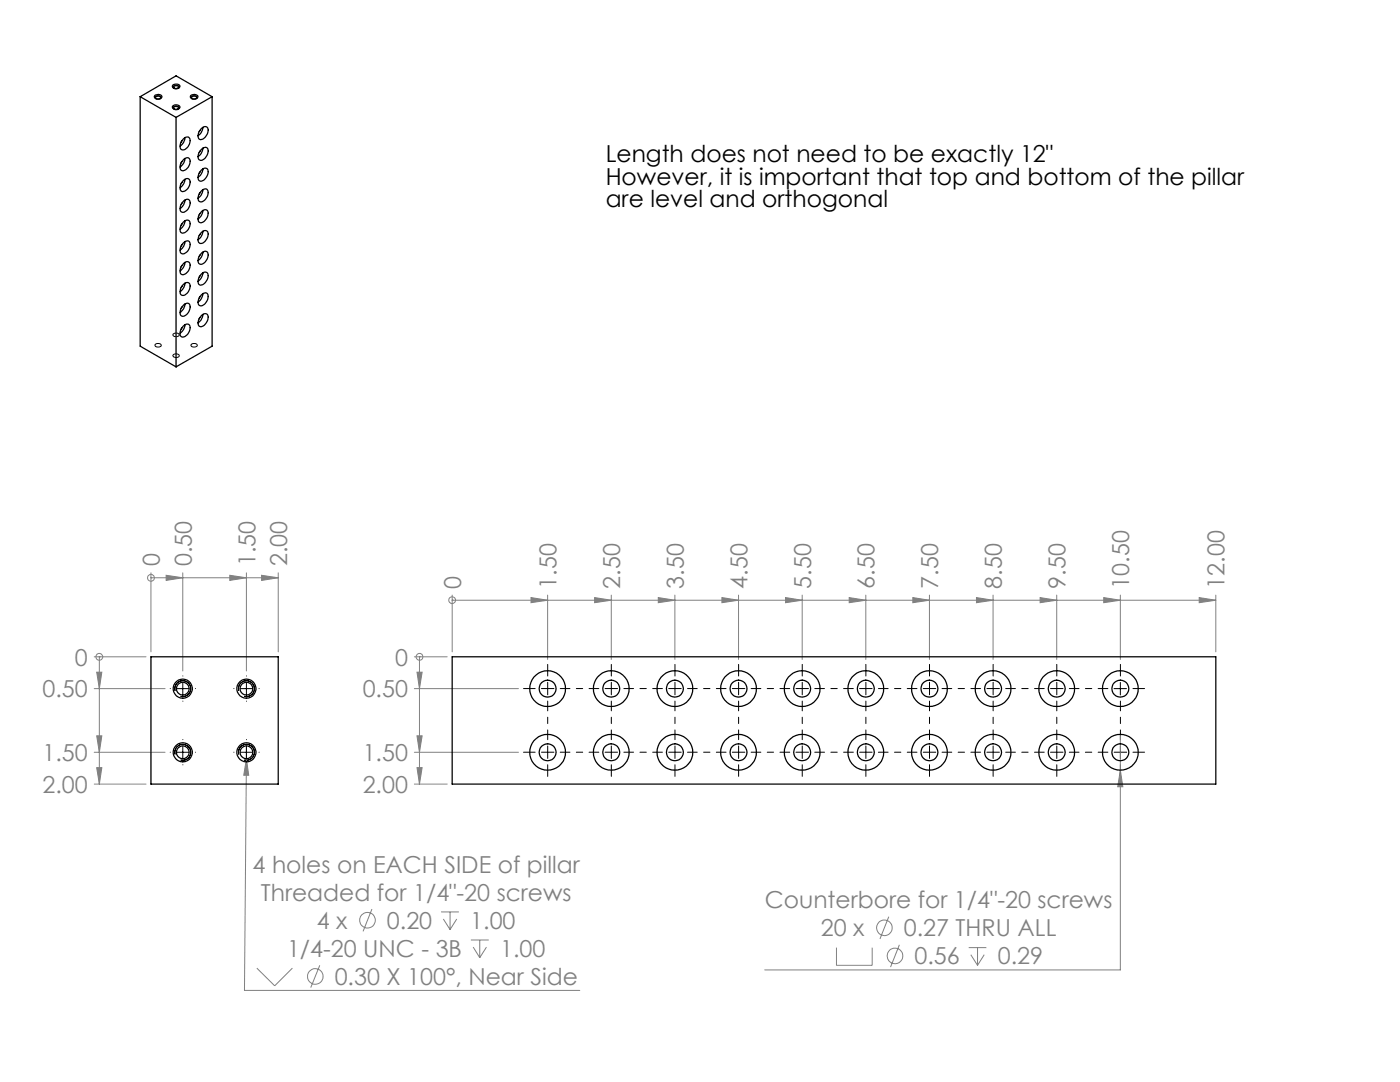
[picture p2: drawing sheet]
<svg xmlns="http://www.w3.org/2000/svg" width="279mm" height="216mm" viewBox="0 0 279 216" stroke-linecap="round" stroke-linejoin="round" font-family="sans-serif">
<g fill="none" stroke="#808080" stroke-width=".2">
<path d="M30.1 115.3h.1M30.1 114.3v15.8M30.1 115.3h25.4M33.2 114.8l3.3 .5-3.3 .5zM36.5 114.3v19.6M45.9 114.8l3.3 .5-3.3 .5zM49.2 114.3v19.6M52.2 114.8l3.3 .5-3.3 .5zM55.5 114.3v15.8M90.2 119.8h.1M90.2 118.7v11.4M90.2 119.8h152.4"/>
<path d="M106 119.2l3.3 .6-3.3 .5zM109.3 118.7v12.9M118.7 119.2l3.3 .6-3.3 .5zM122 118.7v12.9M131.4 119.2l3.3 .6-3.3 .5zM134.7 118.7v12.9M144.1 119.2l3.3 .6-3.3 .5zM147.4 118.7v12.9M156.8 119.2l3.3 .6-3.3 .5zM160.1 118.7v12.9M169.5 119.2l3.3 .6-3.3 .5zM172.8 118.7v12.9"/>
<path d="M182.2 119.2l3.3 .6-3.3 .5zM185.5 118.7v12.9M194.9 119.2l3.3 .6-3.3 .5zM198.2 118.7v12.9M207.6 119.2l3.3 .6-3.3 .5zM210.9 118.7v12.9M220.3 119.2l3.3 .6-3.3 .5zM223.6 118.7v12.9M239.3 119.2l3.3 .6-3.3 .5zM242.6 118.7v11.4M18.8 131.1h10.3M18.8 137.4h14.1"/>
<path d="M19.3 134.1h1l-.5 3.3zM19.8 131.1v25.4M19.8 131.1h.1M82.7 131.1h6.6M82.7 137.4h20.8M83.2 134.1h1l-.5 3.3zM83.7 131.1v25.4M83.7 131.1h.1M18.8 150.1h14.1M18.8 156.5h10.3M19.3 146.8h1l-.5 3.3zM19.3 153.2h1l-.5 3.3z"/>
<path d="M49.2 151.4l.4 3.3h-1zM49.2 148.8v2.6M49.2 151.4l-.4 46.2h66.9M82.7 150.1h20.8M82.7 156.5h6.6M83.2 146.8h1l-.5 3.3zM83.2 153.2h1l-.5 3.3zM223.6 153.7l.5 3.3h-1zM223.6 146.5v47h-71M51.3 193.2l3.5 3.5 3.5-3.5M63.8 192.6l-1.8 4.5M74.2 181.4l-1.7 4.4"/>
<path d="M88 182h3.6M88.5 183.4l1.3 2.1M89.8 182v3.5M91.2 183.4l-1.4 2.1M94 187.6h3.5M94.4 189l1.3 2.1M95.7 187.6v3.5M97.1 189l-1.4 2.1M166.9 189.1v3.5h7.2v-3.5M177.4 182.9l-1.8 4.5M179.5 188.5l-1.8 4.5M193.3 189.1h3.5"/>
<path d="M193.7 190.5l1.4 2.1M195.1 189.1v3.5M196.4 190.5l-1.3 2.1"/>
<circle cx="30.1" cy="115.3" r=".68"/>
<circle cx="90.2" cy="119.8" r=".68"/>
<circle cx="19.8" cy="131.1" r=".68"/>
<circle cx="83.7" cy="131.1" r=".67"/>
<circle cx="62.9" cy="194.8" r="1.55"/>
<circle cx="73.3" cy="183.6" r="1.55"/>
<circle cx="176.5" cy="185.1" r="1.55"/>
<circle cx="178.6" cy="190.7" r="1.55"/>
</g>
<g fill="none" stroke="#000" stroke-width=".2">
<path d="M31 19.3a.72 .72 0 0 1 1.2 .2 .69 .69 0 0 1-.7 .3 .69 .69 0 0 1-.6-.4zM34.6 17.2a.67 .67 0 0 1 .7-.2 .67 .67 0 0 1 .4 .5 .7 .7 0 0 1-1.2-.2zM38.2 19.3a.72 .72 0 0 1 1.2 .2 .69 .69 0 0 1-.7 .3 .69 .69 0 0 1-.6-.4zM34.6 21.4a.72 .72 0 0 1 1.2 .2 .69 .69 0 0 1-.7 .3 .69 .69 0 0 1-.6-.5zM31 68.7a.67 .67 0 0 1 .7-.2 .67 .67 0 0 1 .4 .5 .7 .7 0 0 1-1.2-.2zM34.6 70.8a.72 .72 0 0 1 1.2 .2 .69 .69 0 0 1-.7 .4 .69 .69 0 0 1-.6-.5zM34.6 66.6a.67 .67 0 0 1 .7-.2 .67 .67 0 0 1 .4 .6 .77 .77 0 0 1-1.2-.2zM38.2 68.7a.67 .67 0 0 1 .7-.2 .67 .67 0 0 1 .4 .5 .7 .7 0 0 1-1.2-.2zM35 137.8a1.59 1.59 0 0 1 1.4-2 1.59 1.59 0 0 1 1.7 1.8 1.59 1.59 0 0 1-2 1.4M35.2 137.4h2.5M36.5 136.2v2.5M47.7 137.8a1.59 1.59 0 0 1 1.4-2 1.59 1.59 0 0 1 1.7 1.8 1.59 1.59 0 0 1-2 1.4"/>
<path d="M47.9 137.4h2.5M49.2 136.2v2.5M222.3 137.4h2.5M223.6 136.2v2.5M35 150.5a1.59 1.59 0 0 1 1.4-2 1.59 1.59 0 0 1 1.7 1.8 1.59 1.59 0 0 1-2 1.4M35.2 150.1h2.5M36.5 148.9v2.5M47.7 150.5a1.59 1.59 0 0 1 1.4-2 1.59 1.59 0 0 1 1.7 1.8 1.59 1.59 0 0 1-2 1.4M47.9 150.1h2.5M49.2 148.9v2.5"/>
</g>
<g fill="none" stroke="#000" stroke-width=".2" stroke-dasharray="15.2 1.3 1.3 1.3">
<path d="M34 137.4h.1M36.5 134.9h.1M36.5 139.9h.1M39 137.4h.1M46.7 137.4h.1M49.2 134.9h.1M49.2 139.9h.1M51.7 137.4h.1M106.8 137.4h-2.3M109.3 137.4v-1.3M109.3 137.4h-1.2M109.3 137.4v1.2"/>
<path d="M109.3 137.4h1.3M109.3 134.9v-2.3M122 137.4v-1.3M122 137.4h-1.2M122 137.4v1.2M122 137.4h1.3M122 134.9v-2.3M134.7 137.4v-1.3M134.7 137.4h-1.2M134.7 137.4v1.2M134.7 137.4h1.3M134.7 134.9v-2.3"/>
<path d="M147.4 137.4v-1.3M147.4 137.4h-1.2M147.4 137.4v1.2M147.4 137.4h1.3M147.4 134.9v-2.3M160.1 137.4v-1.3M160.1 137.4h-1.2M160.1 137.4v1.2M160.1 137.4h1.3M160.1 134.9v-2.3M172.8 137.4v-1.3M172.8 137.4h-1.2"/>
<path d="M172.8 137.4v1.2M172.8 137.4h1.3M172.8 134.9v-2.3M185.5 137.4v-1.3M185.5 137.4h-1.2M185.5 137.4v1.2M185.5 137.4h1.3M185.5 134.9v-2.3M198.2 137.4v-1.3M198.2 137.4h-1.2M198.2 137.4v1.2M198.2 137.4h1.3"/>
<path d="M198.2 134.9v-2.3M210.9 137.4v-1.3M210.9 137.4h-1.2M210.9 137.4v1.2M210.9 137.4h1.3M210.9 134.9v-2.3M223.6 134.9v-2.3M226.1 137.4h2.3M34 150.1h.1M36.5 147.6h.1M36.5 152.6h.1M39 150.1h.1"/>
<path d="M46.7 150.1h.1M49.2 147.6h.1M49.2 152.6h.1M51.7 150.1h.1M106.8 150.1h-2.3M109.3 150.1v-1.3M109.3 150.1h-1.2M109.3 150.1v1.2M109.3 150.1h1.3M109.3 152.6v2.3M122 150.1v-1.3M122 150.1h-1.2"/>
<path d="M122 150.1v1.2M122 150.1h1.3M122 152.6v2.3M134.7 150.1v-1.3M134.7 150.1h-1.2M134.7 150.1v1.2M134.7 150.1h1.3M134.7 152.6v2.3M147.4 150.1v-1.3M147.4 150.1h-1.2M147.4 150.1v1.2M147.4 150.1h1.3"/>
<path d="M147.4 152.6v2.3M160.1 150.1v-1.3M160.1 150.1h-1.2M160.1 150.1v1.2M160.1 150.1h1.3M160.1 152.6v2.3M172.8 150.1v-1.3M172.8 150.1h-1.2M172.8 150.1v1.2M172.8 150.1h1.3M172.8 152.6v2.3M185.5 150.1v-1.3"/>
<path d="M185.5 150.1h-1.2M185.5 150.1v1.2M185.5 150.1h1.3M185.5 152.6v2.3M198.2 150.1v-1.3M198.2 150.1h-1.2M198.2 150.1v1.2M198.2 150.1h1.3M198.2 152.6v2.3M210.9 150.1v-1.3M210.9 150.1h-1.2M210.9 150.1v1.2"/>
<path d="M210.9 150.1h1.3M210.9 152.6v2.3M223.6 150.1v-1.3M223.6 150.1h-1.2M223.6 150.1v1.2M223.6 150.1h1.3M223.6 152.6v2.3M226.1 150.1h2.3"/>
</g>
<g fill="none" stroke="#000" stroke-width=".2" stroke-dasharray="15.2 1.3 1.3 1.3" stroke-dashoffset="13.3">
<path d="M111.8 137.4h7.7M124.5 137.4h7.7M137.2 137.4h7.7M149.9 137.4h7.7M162.6 137.4h7.7M175.3 137.4h7.7M188 137.4h7.7M200.7 137.4h7.7M213.4 137.4h7.7M109.3 147.6v-7.7M111.8 150.1h7.7M122 147.6v-7.7"/>
<path d="M124.5 150.1h7.7M134.7 147.6v-7.7M137.2 150.1h7.7M147.4 147.6v-7.7M149.9 150.1h7.7M160.1 147.6v-7.7M162.6 150.1h7.7M172.8 147.6v-7.7M175.3 150.1h7.7M185.5 147.6v-7.7M188 150.1h7.7M198.2 147.6v-7.7"/>
<path d="M200.7 150.1h7.7M210.9 147.6v-7.7M213.4 150.1h7.7M223.6 147.6v-7.7"/>
</g>
<g fill="#808080">
<path d="M19.3 134.1h1l-.5 3.3zM19.3 146.8h1l-.5 3.3zM19.3 153.2h1l-.5 3.3zM83.2 134.1h1l-.5 3.3zM83.2 146.8h1l-.5 3.3zM83.2 153.2h1l-.5 3.3z"/>
<path d="M33.2 114.8l3.3 .5-3.3 .5zM45.9 114.8l3.3 .5-3.3 .5zM52.2 114.8l3.3 .5-3.3 .5zM106 119.2l3.3 .6-3.3 .5zM118.7 119.2l3.3 .6-3.3 .5zM131.4 119.2l3.3 .6-3.3 .5zM144.1 119.2l3.3 .6-3.3 .5zM156.8 119.2l3.3 .6-3.3 .5zM169.5 119.2l3.3 .6-3.3 .5zM182.2 119.2l3.3 .6-3.3 .5zM194.9 119.2l3.3 .6-3.3 .5zM207.6 119.2l3.3 .6-3.3 .5zM220.3 119.2l3.3 .6-3.3 .5zM239.3 119.2l3.3 .6-3.3 .5z"/>
<path d="M49.2 151.4l-.6 3.3h1zM223.6 153.7l-.5 3.3h1z"/>
</g>
<g fill="none" stroke="#000" stroke-width=".25">
<path d="M28 19.3v49.8l7.1 4.1M28 19.3l7.1 4.1M28 19.3l7.1-4.2 7.2 4.2M30.9 19a.9 .9 0 0 1 1.4 .4 .89 .89 0 0 1-1.5-.2zM31.2 19.7l-.1-.1a.48 .48 0 0 1 .3-.4 .48 .48 0 0 1 .6 .1l.1 .1-.2 .3M34.5 16.9a.9 .9 0 0 1 1.4 .4 .86 .86 0 0 1-1.5-.2zM34.8 17.6l-.1-.1a.48 .48 0 0 1 .4-.4 .48 .48 0 0 1 .5 .4l-.1 .1M38 19.1a.96 .96 0 0 1 1.5 .2 .88 .88 0 0 1-1.5 0zM38.4 19.7a.26 .26 0 0 1-.1-.4 .26 .26 0 0 1 .3-.1 .35 .35 0 0 1 .5 0 .35 .35 0 0 1 0 .5M42.3 19.3l-7.2 4.1M42.3 19.3v49.8l-7.2 4.1M34.5 21.1a.9 .9 0 0 1 1.4 .3 .88 .88 0 0 1-1.5-.1z"/>
<path d="M34.8 21.8l-.1-.1a.46 .46 0 0 1 .5-.5 .46 .46 0 0 1 .4 .5l-.1 .1M35.1 23.4v49.8M36.3 28.1l-.1 .2M36.3 32.2l-.1 .3M36.3 36.4l-.1 .2M36.6 36a.76 .76 0 0 1 1.3 0 1.83 1.83 0 0 1-1.6 2.2 1.49 1.49 0 0 1 .3-2.2zM36.6 27.7a.72 .72 0 0 1 .8-.4 .72 .72 0 0 1 .6 .7 1.75 1.75 0 0 1-1.7 1.9 1.45 1.45 0 0 1 .3-2.2zM36.8 31.7a.73 .73 0 0 1 1-.1 .73 .73 0 0 1 .1 1 1.46 1.46 0 0 1-1.7 1.4 1.73 1.73 0 0 1 .6-2.3zM36.9 27.5a2.13 2.13 0 0 1-1 1.7M36.9 31.6a2.12 2.12 0 0 1-1 1.7M36.9 35.8a2.13 2.13 0 0 1-1 1.7M36.9 39.9a2.13 2.13 0 0 1-1 1.7"/>
<path d="M39.9 26l-.1 .2M39.9 30.2l-.1 .2M39.9 34.3l-.1 .3M39.9 38.5l-.1 .2M40.2 38.1a.75 .75 0 0 1 1-.4 .75 .75 0 0 1 .3 1.1 1.46 1.46 0 0 1-1.7 1.4 1.61 1.61 0 0 1 .4-2.1zM40.2 33.9a.72 .72 0 0 1 .8-.4 .72 .72 0 0 1 .6 .8 1.89 1.89 0 0 1-1.7 1.8 1.3 1.3 0 0 1 .1-2zM40.2 29.8a.75 .75 0 0 1 1-.3 .75 .75 0 0 1 .3 1.1 1.46 1.46 0 0 1-1.7 1.3 1.61 1.61 0 0 1 .4-2.1zM40.2 25.6a.72 .72 0 0 1 .8-.3 .72 .72 0 0 1 .6 .7 1.89 1.89 0 0 1-1.7 1.8 1.3 1.3 0 0 1 .1-2zM40.5 25.4a2.33 2.33 0 0 1-1 1.7M40.5 29.6a2.33 2.33 0 0 1-1 1.7M40.5 33.7a2.33 2.33 0 0 1-1 1.7M40.5 37.9a2.33 2.33 0 0 1-1 1.6"/>
<path d="M36.3 40.5l-.1 .3M36.3 44.7l-.1 .2M36.3 48.8l-.1 .3M36.3 53l-.1 .2M36.3 57.1l-.1 .3M36.6 48.5a.71 .71 0 0 1 .8-.5 .71 .71 0 0 1 .6 .8 1.75 1.75 0 0 1-1.7 1.8 1.45 1.45 0 0 1 .3-2.1zM36.6 56.8a.75 .75 0 0 1 1-.4 .75 .75 0 0 1 .3 1.1 1.46 1.46 0 0 1-1.7 1.3 1.61 1.61 0 0 1 .4-2zM36.6 44.3a.76 .76 0 0 1 1.3 0 1.83 1.83 0 0 1-1.6 2.2 1.37 1.37 0 0 1 .1-2zM36.6 40.2a.71 .71 0 0 1 .8-.5 .71 .71 0 0 1 .6 .8 1.75 1.75 0 0 1-1.7 1.8 1.45 1.45 0 0 1 .3-2.1zM36.8 52.5a.73 .73 0 0 1 1-.1 .73 .73 0 0 1 .1 1 1.46 1.46 0 0 1-1.7 1.3 1.73 1.73 0 0 1 .6-2.2zM36.9 44.1a2.13 2.13 0 0 1-1 1.7M36.9 48.2a2.13 2.13 0 0 1-1 1.7"/>
<path d="M36.9 52.4a2.13 2.13 0 0 1-1 1.6M36.9 56.5a2.13 2.13 0 0 1-1 1.7M39.9 42.6l-.1 .3M39.9 46.8l-.1 .2M39.9 50.9l-.1 .3M39.9 55.1l-.1 .2M39.9 59.2l-.1 .2M40.2 58.8a.75 .75 0 0 1 1-.3 .75 .75 0 0 1 .3 1.1 1.46 1.46 0 0 1-1.7 1.3 1.61 1.61 0 0 1 .4-2.1zM40.2 54.7a.72 .72 0 0 1 .8-.4 .72 .72 0 0 1 .6 .7 1.89 1.89 0 0 1-1.7 1.9 1.3 1.3 0 0 1 .1-2zM40.2 50.6a.75 .75 0 0 1 1-.4 .75 .75 0 0 1 .3 1.1 1.46 1.46 0 0 1-1.7 1.3 1.61 1.61 0 0 1 .4-2zM40.2 46.4a.75 .75 0 0 1 1-.3 .75 .75 0 0 1 .3 1 1.46 1.46 0 0 1-1.7 1.4 1.61 1.61 0 0 1 .4-2.1zM40.2 42.3a.75 .75 0 0 1 1-.4 .75 .75 0 0 1 .3 1.1 1.46 1.46 0 0 1-1.7 1.3 1.61 1.61 0 0 1 .4-2z"/>
<path d="M40.5 42a2.18 2.18 0 0 1-1 1.7M40.5 46.1a2.33 2.33 0 0 1-1 1.7M40.5 50.3a2.33 2.33 0 0 1-1 1.7M40.5 54.4a2.33 2.33 0 0 1-1 1.7M40.5 58.6a2.33 2.33 0 0 1-1 1.7M36.3 61.3l-.1 .2M36.3 65.4l-.1 .3M36.6 65.1a.76 .76 0 0 1 1.3-.1 1.83 1.83 0 0 1-1.6 2.2 1.37 1.37 0 0 1 .1-2zM36.6 60.9a.71 .71 0 0 1 .8-.4 .71 .71 0 0 1 .6 .7 1.82 1.82 0 0 1-1.7 1.9 1.45 1.45 0 0 1 .3-2.2zM36.9 60.7a2.13 2.13 0 0 1-1 1.7M36.9 64.8a2.13 2.13 0 0 1-1 1.7M39.9 63.4l-.1 .2"/>
<path d="M40.2 63a.72 .72 0 0 1 .8-.4 .72 .72 0 0 1 .6 .7 1.89 1.89 0 0 1-1.7 1.9 1.27 1.27 0 0 1 .1-2zM40.5 62.7a2.33 2.33 0 0 1-1 1.7M30.1 131.1h25.4v25.4h-25.4zM90.2 131.1h152.4v25.4h-152.4z"/>
<circle cx="36.5" cy="137.4" r="1.9"/>
<circle cx="36.5" cy="137.4" r="1.27"/>
<circle cx="49.2" cy="137.4" r="1.9"/>
<circle cx="49.2" cy="137.4" r="1.27"/>
<circle cx="109.3" cy="137.4" r="1.69"/>
<circle cx="109.3" cy="137.4" r="3.6"/>
<circle cx="122" cy="137.4" r="1.69"/>
<circle cx="122" cy="137.4" r="3.6"/>
<circle cx="134.7" cy="137.4" r="1.69"/>
<circle cx="134.7" cy="137.4" r="3.6"/>
<circle cx="147.4" cy="137.4" r="1.69"/>
<circle cx="147.4" cy="137.4" r="3.6"/>
<circle cx="160.1" cy="137.4" r="1.69"/>
<circle cx="160.1" cy="137.4" r="3.6"/>
<circle cx="172.8" cy="137.4" r="1.69"/>
<circle cx="172.8" cy="137.4" r="3.6"/>
<circle cx="185.5" cy="137.4" r="1.69"/>
<circle cx="185.5" cy="137.4" r="3.6"/>
<circle cx="198.2" cy="137.4" r="1.69"/>
<circle cx="198.2" cy="137.4" r="3.6"/>
<circle cx="210.9" cy="137.4" r="1.69"/>
<circle cx="210.9" cy="137.4" r="3.6"/>
<circle cx="223.6" cy="137.4" r="1.69"/>
<circle cx="223.6" cy="137.4" r="3.6"/>
<circle cx="36.5" cy="150.1" r="1.9"/>
<circle cx="36.5" cy="150.1" r="1.27"/>
<circle cx="49.2" cy="150.1" r="1.9"/>
<circle cx="49.2" cy="150.1" r="1.27"/>
<circle cx="109.3" cy="150.1" r="1.69"/>
<circle cx="109.3" cy="150.1" r="3.6"/>
<circle cx="122" cy="150.1" r="1.69"/>
<circle cx="122" cy="150.1" r="3.6"/>
<circle cx="134.7" cy="150.1" r="1.69"/>
<circle cx="134.7" cy="150.1" r="3.6"/>
<circle cx="147.4" cy="150.1" r="1.69"/>
<circle cx="147.4" cy="150.1" r="3.6"/>
<circle cx="160.1" cy="150.1" r="1.69"/>
<circle cx="160.1" cy="150.1" r="3.6"/>
<circle cx="172.8" cy="150.1" r="1.69"/>
<circle cx="172.8" cy="150.1" r="3.6"/>
<circle cx="185.5" cy="150.1" r="1.69"/>
<circle cx="185.5" cy="150.1" r="3.6"/>
<circle cx="198.2" cy="150.1" r="1.69"/>
<circle cx="198.2" cy="150.1" r="3.6"/>
<circle cx="210.9" cy="150.1" r="1.69"/>
<circle cx="210.9" cy="150.1" r="3.6"/>
<circle cx="223.6" cy="150.1" r="1.69"/>
<circle cx="223.6" cy="150.1" r="3.6"/>
</g>
<g font-size="4.7">
<text x="120.9" y="32.3">Length does not need to be exactly 12&quot;</text>
<text x="120.9" y="36.8">However, it is important that top and bottom of the pillar</text>
<text x="120.9" y="41.4">are level and orthogonal</text>
</g>
<g font-size="4.7" fill="#808080">
<text x="31.9" y="113" transform="rotate(-90 31.9 113)">0</text>
<text x="38.3" y="113" transform="rotate(-90 38.3 113)">0.50</text>
<text x="51" y="113" transform="rotate(-90 51 113)">1.50</text>
<text x="57.3" y="113" transform="rotate(-90 57.3 113)">2.00</text>
<text x="92" y="117.4" transform="rotate(-90 92 117.4)">0</text>
<text x="111.1" y="117.4" transform="rotate(-90 111.1 117.4)">1.50</text>
<text x="123.8" y="117.4" transform="rotate(-90 123.8 117.4)">2.50</text>
<text x="136.5" y="117.4" transform="rotate(-90 136.5 117.4)">3.50</text>
<text x="149.2" y="117.4" transform="rotate(-90 149.2 117.4)">4.50</text>
<text x="161.9" y="117.4" transform="rotate(-90 161.9 117.4)">5.50</text>
<text x="174.6" y="117.4" transform="rotate(-90 174.6 117.4)">6.50</text>
<text x="187.3" y="117.4" transform="rotate(-90 187.3 117.4)">7.50</text>
<text x="200" y="117.4" transform="rotate(-90 200 117.4)">8.50</text>
<text x="212.7" y="117.4" transform="rotate(-90 212.7 117.4)">9.50</text>
<text x="225.3" y="117.4" transform="rotate(-90 225.3 117.4)">10.50</text>
<text x="244.4" y="117.4" transform="rotate(-90 244.4 117.4)">12.00</text>
<text x="14.9" y="132.8">0</text>
<text x="78.8" y="132.8">0</text>
<text x="8.5" y="139.2">0.50</text>
<text x="72.4" y="139.2">0.50</text>
<text x="8.5" y="151.9">1.50</text>
<text x="72.4" y="151.9">1.50</text>
<text x="8.5" y="158.2">2.00</text>
<text x="72.4" y="158.2">2.00</text>
<text x="50.4" y="174.2">4 holes on EACH SIDE of pillar</text>
<text x="52" y="179.8">Threaded for 1/4&quot;-20 screws</text>
<text x="63.2" y="185.3">4 x</text>
<text x="77.2" y="185.3">0.20</text>
<text x="93.9" y="185.3">1.00</text>
<text x="152.6" y="181.3">Counterbore for 1/4&quot;-20 screws</text>
<text x="57.3" y="190.9">1/4-20 UNC - 3B</text>
<text x="99.8" y="190.9">1.00</text>
<text x="163.8" y="186.8">20 x</text>
<text x="180.4" y="186.8">0.27 THRU ALL</text>
<text x="66.8" y="196.5">0.30 X 100°, Near Side</text>
<text x="182.5" y="192.4">0.56</text>
<text x="199.1" y="192.4">0.29</text>
</g>
</svg>
